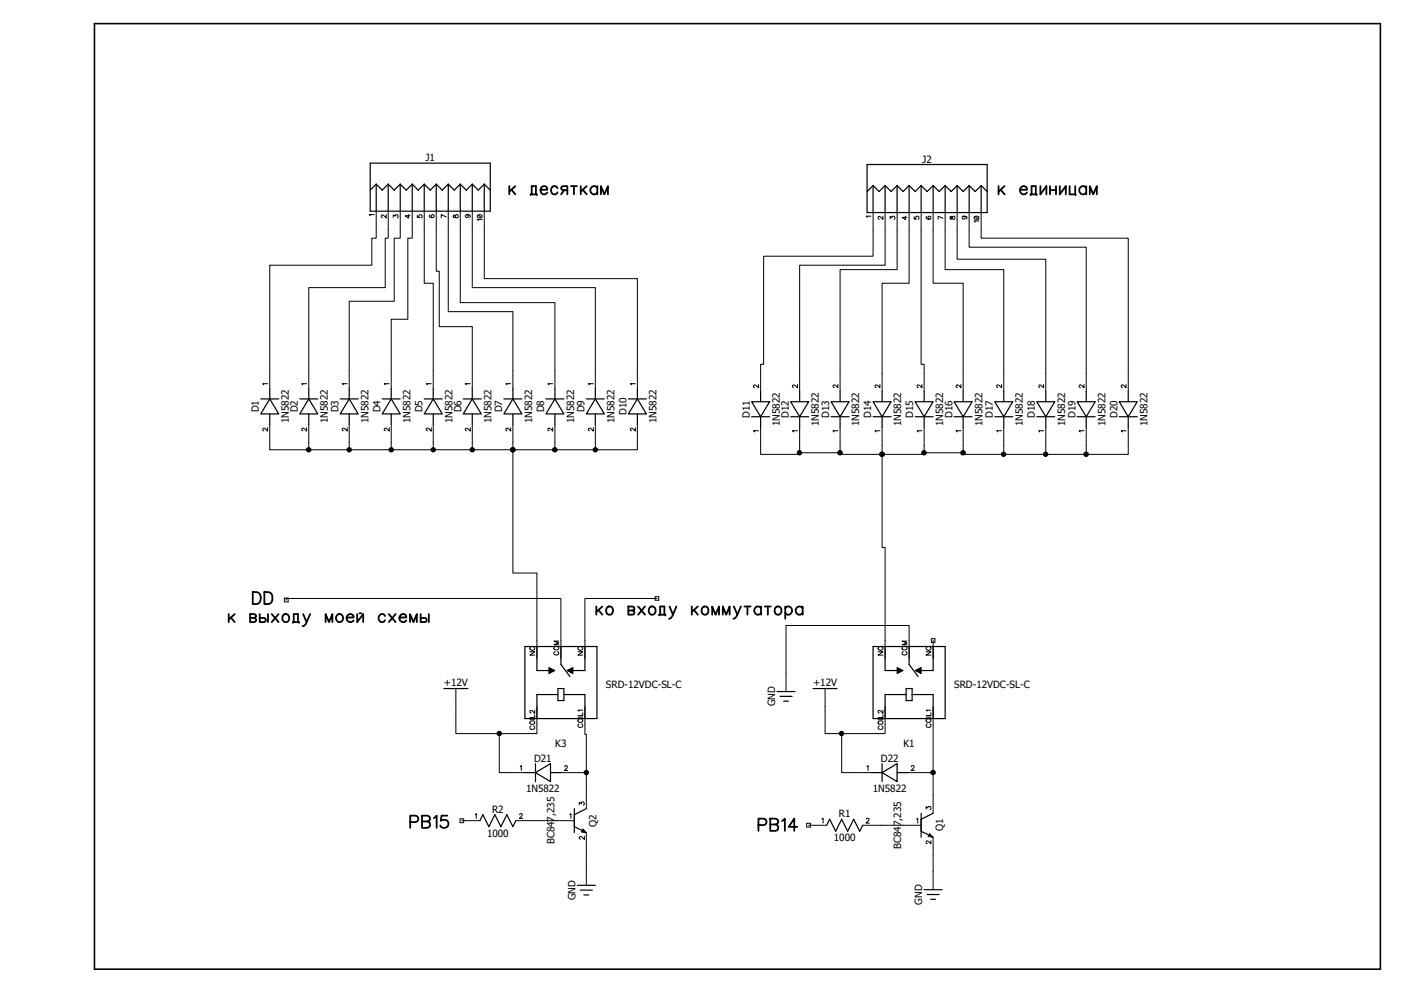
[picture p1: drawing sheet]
<svg xmlns="http://www.w3.org/2000/svg" width="297mm" height="210mm" viewBox="0 0 297 210" stroke-linecap="round" stroke-linejoin="round" font-family="sans-serif">
<path d="M0 0h297v210h-297z" fill-rule="evenodd" fill="#fff" stroke="#fff" stroke-width=".34"/>
<g fill="none" stroke="#000" stroke-width=".38">
<path d="M107.7 39.4v1.7M109 39.4l-1.3 1.1M117.9 39.8a.78 .78 0 0 0-1.1-.3 .78 .78 0 0 0-.1 1.2 .68 .68 0 0 0 .6 .4 .68 .68 0 0 0 .6-.4M120.8 39.4h1.2M121.4 39.4v1.7M122.9 39.4v1.7M124.1 39.4l-1.2 1.1M126.4 39.4v1.7M126.4 39.8a.82 .82 0 0 0-1.3-.2 .82 .82 0 0 0 0 1.2 .82 .82 0 0 0 1.3-.1M211.2 39.4v1.7M212.5 39.4l-1.3 1.1M220.1 39.4v1.7l1.3-1.7v1.7"/>
<path d="M222.1 39.4v1.7M223.4 39.4v1.7M224.2 39.4v1.7l1.3-1.7v1.7M226.3 39.4v1.7h1.2v.2M227.5 39.4v1.7M229.8 39.4v1.7M229.8 39.8a.82 .82 0 0 0-1.2-.2 .82 .82 0 0 0 0 1.2 .82 .82 0 0 0 1.2-.1M108.2 40.1l.8 1M112.3 41.3v-.2h1.2v.2M112.5 41.1v-1.7h.9v1.7M114.3 40.1h1.5a.72 .72 0 0 0-.7-.8 .72 .72 0 0 0-.8 .8 .79 .79 0 0 0 .5 .9 .79 .79 0 0 0 1-.3M119.3 40.2l-.6 .9"/>
<path d="M120 40.2l-1.1-.1-.2-.4 .5-.3h.8v1.7M123.3 40.1l.8 1M127.1 41.1v-1.7l.7 1.7 .8-1.7v1.7M211.7 40.1l.8 1M215.8 40.1h1.5a.76 .76 0 0 0-.9-.8 .76 .76 0 0 0-.6 1 .79 .79 0 0 0 .6 .8 .79 .79 0 0 0 .9-.4M218 41.3v-.2h1.3v.2M218.2 41.1v-1.7h.9v1.7M222.1 40.2h1.3M230.5 41.1v-1.7l.8 1.7 .7-1.7v1.7M48.4 129.9v1.7M48.8 130.6l.9 1M49.7 129.9l-1.3 1.1"/>
<path d="M52.9 130.7h.8M52.9 129.9h.8l.4 .1 .1 .3-.5 .4a.52 .52 0 0 1 .5 .6l-.5 .3h-.8zM53.5 125.2h.8a1.36 1.36 0 0 1 .9 1.3 1.36 1.36 0 0 1-.9 1.3h-.8zM54.9 129.9v1.7h.9l.4-.3a.46 .46 0 0 0-.4-.6h-.9M55.9 125.2h.9a1.36 1.36 0 0 1 .8 1.3 1.36 1.36 0 0 1-.8 1.3h-.9zM56.7 129.9v1.7M57.5 129.9l1.4 1.7M58.9 129.9l-1.4 1.7M62 131.7v-.1h1.2v.1M62.1 131.6v-1.7h.9v1.7M64.1 129.9l.8 1.7a.96 .96 0 0 1-.9 .8M65.6 129.9l-.7 1.7"/>
<path d="M68.9 131.6v-1.7l.7 1.7 .7-1.7v1.7M73.3 130.6h1.5a.8 .8 0 0 0-1.1-.6 .8 .8 0 0 0-.3 1.2 .82 .82 0 0 0 1.4 0M75.6 129.9v1.7l1.2-1.7v1.7M76 129.7h.4M81.4 130.3a.64 .64 0 0 0-.9-.3 .81 .81 0 0 0-.3 1.2 .81 .81 0 0 0 1.2 0M82.3 129.9l1.4 1.7M83.7 129.9l-1.4 1.7M84.5 130.6h1.4a.6 .6 0 0 0-.4-.7 .83 .83 0 0 0-1 1.1 .83 .83 0 0 0 1.4 .2M86.7 131.6v-1.7l.8 1.7 .7-1.7v1.7M89 129.9v1.7h.8l.5-.3-.2-.5-1.1-.1M90.7 129.9v1.7M126.2 128.3v1.7"/>
<path d="M126.6 129l.8 1M127.4 128.3l-1.2 1.1M128.4 128.5a.79 .79 0 0 1 1.1 .1 .79 .79 0 0 1 0 1.1 .79 .79 0 0 1-1.1 .1l-.2-.5zM132.9 128.3h.8l.4 .1v.5l-.4 .2 .3 .1 .2 .2-.2 .5-1.1 .1zM132.9 129.1h.8M135 128.3l1.4 1.7M136.4 128.3l-1.4 1.7M137.4 128.5a.79 .79 0 0 1 1.1 .1 .79 .79 0 0 1 0 1.1 .79 .79 0 0 1-1.1 .1l-.2-.5zM139.4 130.2v-.2h1.4v.2M139.7 130v-1.7h.8v1.7M141.6 128.3l.8 1.7a.96 .96 0 0 1-.9 .9M143.1 128.3l-.7 1.7"/>
<path d="M146.3 128.3v1.7M146.8 129l.8 1M147.6 128.3l-1.3 1.1M148.6 128.5a.79 .79 0 0 1 1.1 .1 .79 .79 0 0 1 0 1.1 .79 .79 0 0 1-1.1 .1l-.2-.5zM150.7 130v-1.7l.7 1.7 .7-1.7v1.7M152.9 130v-1.7l.7 1.7 .7-1.7v1.7M155.2 128.3l.8 1.7a1.06 1.06 0 0 1-.8 .9M156.7 128.3l-.7 1.7M157.5 128.3h1.3M158.1 128.3v1.7M161 128.3v1.7M161 128.7a.84 .84 0 0 0-1.5 .2 .84 .84 0 0 0 1 1.1l.5-.4"/>
<path d="M161.8 128.3h1.3M162.4 128.3v1.7M164 128.5a.79 .79 0 0 1 1.1 .1 .79 .79 0 0 1 0 1.1 .79 .79 0 0 1-1.1 .1l-.1-.5zM166.1 128.7a.84 .84 0 0 1 1.5 .2 .84 .84 0 0 1-1 1.1l-.5-.4M166.1 128.3v2.6M169.8 128.7a.82 .82 0 0 0-1.2-.2 .82 .82 0 0 0 0 1.2 .82 .82 0 0 0 1.2-.1M169.8 128.3v1.7M86.8 173.9h1.1a.68 .68 0 0 0 .6-.7 .68 .68 0 0 0-.6-.7h-1.1v2.6M89.3 173.7h1.1M89.3 172.5h1.1a.61 .61 0 0 1 .4 1l-.4 .2a.68 .68 0 0 1 .6 .7 .68 .68 0 0 1-.6 .7h-1.1zM91.8 173l.6-.5v2.6M94.6 172.5h-1.2l-.1 1.1a.92 .92 0 0 1 1.3 0 .92 .92 0 0 1-.1 1.4 .92 .92 0 0 1-1.4-.4"/>
<path d="M160.4 174.5h1.1a.68 .68 0 0 0 .7-.7 .68 .68 0 0 0-.7-.7h-1.1v2.6M162.9 173.1h1.1a.61 .61 0 0 1 .5 1l-.5 .3a.68 .68 0 0 1 .7 .6 .68 .68 0 0 1-.7 .7h-1.1zM162.9 174.4h1.1M165.4 173.7l.6-.6v2.6M168.7 174.9h-1.9l1.2-1.8v2.6"/>
<circle cx="60.5" cy="130.7" r=".82"/>
<circle cx="71.8" cy="130.7" r=".82"/>
</g>
<g fill="none" stroke="#000" stroke-width=".21">
<path d="M79.2 45.4h-1.1l.2 .2M79.6 44.7v5.7h-.9v5.7h-21.6v26M81.7 45.4v.7l-.8-.6-.3 .1v.2l.3 .2M82.1 44.7v5.7h-.6v10.4h-16.2v21.3M83.2 46v-.5l.4 .2a.34 .34 0 0 1 .6-.2 .34 .34 0 0 1-.2 .6M84.7 44.7v5.7h-1.3v13.3h-9.5v18.4M86.4 45.4v.7l-.7-.5h1.1M87.2 44.7v5.7h-.9v17.1h-3.5v14.6M88.3 45.5v.5h.4a.37 .37 0 0 1 .1-.5 .37 .37 0 0 1 .5 .1 .37 .37 0 0 1-.2 .5M89.7 44.7v15.2h2v22.2M91 45.5h-.1a.5 .5 0 0 0 .4 .6 .5 .5 0 0 0 .6-.4 .31 .31 0 0 0-.3-.3 .31 .31 0 0 0-.4 .3 .31 .31 0 0 0 .3 .3M92.3 44.7v12.7h.6v11.7h7v13"/>
<path d="M94.4 45.9l-1.1-.5v.7M94.8 44.7v21.2h13.7v16.2M96 45.5l-.1 .3 .2 .2 .2-.1 .3-.5 .3 .1v.3l-.3 .3-.4-.6zM97.4 44.7v19.3h20v18.1M98.8 45.4l.1 .1a.31 .31 0 0 1 .1 .4 .31 .31 0 0 1-.5 0l-.1-.2a.55 .55 0 0 1 .6-.3 .55 .55 0 0 1 .5 .4l-.2 .2M99.9 44.7v16.1h26v21.3M101 45.6l.6-.2 .4 .3a.54 .54 0 0 1-.5 .4 .54 .54 0 0 1-.5-.4zM101.2 45.5l.6 .5M102 46.4h-1l.2 .3M102.4 44.7v14.2h32.4v23.2M184.2 45.7h-1l.2 .3M184.7 45v9.2h-23.2v22.8h-.6v5.8"/>
<path d="M186.8 45.7v.7l-.7-.6a.3 .3 0 0 0-.4 .2 .3 .3 0 0 0 .3 .4M187.2 45v11.1h-18v26.7M188.3 46.3v-.5l.4 .3a.35 .35 0 0 1 .5-.3 .35 .35 0 0 1-.1 .6M189.8 45v12h-12.1v25.8M191.5 45.7v.7l-.7-.4h1.1M192.3 45v14.9h-5.7v22.9M193.4 45.8v.5l.4 .1a.37 .37 0 0 1 0-.6 .37 .37 0 0 1 .5 .1 .37 .37 0 0 1-.1 .5M194.9 45v32h.6v5.8M196 45.8a.45 .45 0 0 0 .4 .6 .45 .45 0 0 0 .4-.6 .33 .33 0 0 0-.5 .1 .33 .33 0 0 0 .3 .5M197.4 45v14.9h6.4v22.9M199.5 46.2l-1-.5v.7M199.9 45v12h12.4v25.8"/>
<path d="M201 45.8v.5h.3a.43 .43 0 0 1 .2-.5 .43 .43 0 0 1 .5 0v.2a.31 .31 0 0 1-.2 .4 .31 .31 0 0 1-.4-.3l-.1-.3zM202.5 45v9.8h18.7v28M203.9 45.7a.32 .32 0 0 1 .2 .5 .32 .32 0 0 1-.5 .1 .32 .32 0 0 1 .1-.5l.2-.1a.45 .45 0 0 1 .7 .4l-.2 .2M205 45v7.3h24.8v30.5M206.1 45.8h.8l.2 .2a.53 .53 0 0 1-.5 .4 .53 .53 0 0 1-.5-.4zM206.3 45.8l.6 .6M207.1 46.7h-1l.2 .3M207.6 45v5.4h31.1v32.4M56.6 81.2h-1l.2 .2M56.6 90.5v.7l-.5-.5-.3-.1-.2 .3 .2 .2M57.1 89.7v5.4h8.2v-5.4M64.9 81.2h-1.1l.3 .2"/>
<path d="M64.9 90.5v.7l-.8-.6-.3 .1 .1 .3 .2 .1M73.4 90.5v.7l-.7-.6-.3 .1v.2l.2 .2M73.4 81.2h-1l.2 .2M73.9 89.7v5.4h-8.6M82.3 90.5v.7l-.7-.6-.3 .1v.2l.2 .2M82.3 81.2h-1l.2 .2M82.8 89.7v5.4h-8.9M91.2 81.2h-1l.2 .2M91.2 90.5v.7l-.7-.6-.3 .1v.2l.2 .2M91.7 89.7v5.4h-8.9M99.5 81.2h-1.1l.2 .2M99.5 90.5v.7l-.8-.6-.3 .1v.2l.3 .2"/>
<path d="M99.9 89.7v5.4h-8.2M108 81.2h-1l.2 .2M108 90.5v.7l-.7-.6-.3 .1 .1 .3 .2 .1M108.5 89.7v5.4h-8.6M116.9 90.5v.7l-.7-.6-.3 .1 .1 .3 .2 .1M116.9 81.2h-1l.2 .2M117.4 89.7v5.4h-8.9v26.1h5.1v18.1M125.5 90.5v.7l-.7-.6-.3 .1v.2l.2 .2M125.5 81.2h-1l.2 .2M125.9 89.7v5.4h-8.5M134.4 81.2h-1.1l.3 .2M134.4 90.5v.7l-.8-.6-.2 .1v.2l.2 .2"/>
<path d="M134.8 89.7v5.4h-8.9M160.4 81.3v.7l-.8-.6-.2 .4 .2 .2M160.4 91.1h-1l.2 .3M160.9 90.4v5.7h8.3v-5.7M168.7 91.1h-1.1l.3 .3M168.7 81.3v.7l-.8-.6-.3 .4 .3 .2M177.2 81.3v.7l-.8-.6-.1 .1-.1 .3 .3 .2M177.2 91.1h-1l.2 .3M177.7 90.4v5.4h-8.5M186.1 81.3v.7l-.8-.6-.1 .1-.1 .3 .3 .2M186.1 91.1h-1l.2 .3M186.6 90.4v5.7h-8.9v-.3"/>
<path d="M195 81.3v.7l-.8-.6-.1 .1-.1 .3 .3 .2M195 91.1h-1l.2 .3M195.5 90.4v5.7h-8.9v19.7h.6v23.5M203.3 91.1h-1l.2 .3M203.3 81.3v.7l-.8-.6-.2 .1v.3l.2 .2M203.8 90.4v5.4h-8.3M211.9 91.1h-1l.1 .3M211.9 81.3v.7l-.9-.6-.1 .4 .2 .2M212.3 90.4v5.7h-8.5v-.3M220.8 91.1h-1l.1 .3M220.8 81.3v.7l-.9-.6-.1 .4 .2 .2M221.2 90.4v5.7h-8.9"/>
<path d="M229.3 91.1h-1l.2 .3M229.3 81.3v.7l-.8-.6-.2 .1v.3l.3 .2M229.8 90.4v5.7h-8.6M238.2 91.1h-1l.2 .3M238.2 81.3v.7l-.8-.6-.2 .1v.3l.2 .2M238.7 90.4v5.7h-8.9M60.2 126.5h.8v.8h-.8zM60.5 126.9v-.3h58.2v12.7M112.1 137.8h1l-1 .8h1M112.2 136.9a.5 .5 0 0 1 .6-.1 .5 .5 0 0 1 .3 .5 .48 .48 0 0 1-.7 .2 .48 .48 0 0 1-.2-.6zM117.3 136.8a.52 .52 0 0 1 .6-.1 .52 .52 0 0 1 .3 .6 .49 .49 0 0 1-.7 .1 .49 .49 0 0 1-.2-.6zM117.4 137.8a.39 .39 0 0 0-.2 .4 .39 .39 0 0 0 .4 .4 .45 .45 0 0 0 .5-.2 .45 .45 0 0 0 0-.6h-.2"/>
<path d="M118.2 135.6h-1l1 .4-1 .4h1M122.3 137.8h1l-1 .8h1M122.5 136.8a.39 .39 0 0 0-.2 .4 .39 .39 0 0 0 .3 .3h.3a.39 .39 0 0 0 .4-.3 .39 .39 0 0 0-.3-.4M138.6 126.2h.8v.8h-.8zM139 126.6h-15.3v12.7M185.8 137.8h1l-1 .8h1M185.9 136.9a.5 .5 0 0 1 .6-.1 .5 .5 0 0 1 .2 .5 .48 .48 0 0 1-.6 .2 .48 .48 0 0 1-.2-.6zM191 136.8a.52 .52 0 0 1 .6-.1 .52 .52 0 0 1 .2 .6 .49 .49 0 0 1-.7 .1 .49 .49 0 0 1-.1-.6zM191.1 137.8a.39 .39 0 0 0-.3 .4 .39 .39 0 0 0 .4 .4 .45 .45 0 0 0 .6-.2 .45 .45 0 0 0-.1-.6h-.1M191.9 135.6h-1.1l1.1 .4-1.1 .4h1.1M192.3 139.3v-7h-26v14M195.9 137.8h1l-1 .8h1"/>
<path d="M196.2 136.8a.39 .39 0 0 0-.3 .4 .39 .39 0 0 0 .4 .3h.3a.39 .39 0 0 0 .3-.3 .39 .39 0 0 0-.2-.4M197 135.1h.8v.7h-.8zM197.4 135.5v3.8M96.4 145.6v9.6h17.2v-5.8M105.6 155.2v8.2h5.4M112.1 152.1h1M112.2 152.5a.52 .52 0 0 1 .6 0 .52 .52 0 0 1 .3 .5 .49 .49 0 0 1-.7 .2 .49 .49 0 0 1-.2-.7zM112.4 153.5a.37 .37 0 0 0-.3 .5 .37 .37 0 0 0 .4 .3h.2a.37 .37 0 0 0 .4-.3 .37 .37 0 0 0-.2-.5M113.1 151.2v.6h-1M113.1 150.2v.7l-.7-.7-.3 .2v.3l.3 .1M122.3 151.7h1M122.4 152.1a.51 .51 0 0 1 .6-.1 .51 .51 0 0 1 .2 .6 .48 .48 0 0 1-.6 .2 .48 .48 0 0 1-.2-.7z"/>
<path d="M122.5 153.1a.37 .37 0 0 0-.2 .4 .37 .37 0 0 0 .3 .3h.3a.37 .37 0 0 0 .4-.3 .37 .37 0 0 0-.3-.4M123.3 150.7v.6h-1M123.3 150.2h-1l.2 .2M123.7 149.4v5.9h.3v15.7M174.5 145.6v9.6h12.7v-5.8M178.1 155.2v8.2h6.3M185.8 152.1h1M185.9 152.5a.52 .52 0 0 1 .6 0 .52 .52 0 0 1 .2 .5 .49 .49 0 0 1-.6 .2 .49 .49 0 0 1-.2-.7zM186 153.5a.37 .37 0 0 0-.3 .5 .37 .37 0 0 0 .4 .3h.3a.37 .37 0 0 0 .4-.3 .37 .37 0 0 0-.3-.5M186.8 150.2v.7l-.7-.7-.3 .2v.3l.2 .1M186.8 151.2v.6h-1M195.9 151.7h1"/>
<path d="M196 152.1a.51 .51 0 0 1 .6-.1 .51 .51 0 0 1 .3 .6 .48 .48 0 0 1-.7 .2 .48 .48 0 0 1-.2-.7zM196.2 153.1a.37 .37 0 0 0-.3 .4 .37 .37 0 0 0 .4 .3h.3a.37 .37 0 0 0 .3-.3 .37 .37 0 0 0-.2-.4M196.9 150.7v.6h-1M196.9 150.2h-1l.2 .2M197.4 149.4v22.6M97.3 173.2h.8v.8h-.8zM97.7 173.6h3.8M100.5 172.3l.3-.2v1M109.1 173.6h12.4M109.9 172.3l.2-.2h.3l.1 .2-.1 .3-.5 .5h.7M110.1 162.1l.2-.2v1M118.7 163.4h5.3"/>
<path d="M119.5 162.2l.1-.3 .3 .1 .1 .1-.1 .4-.5 .4h.7M120.5 172.3l.3-.2v1M122.6 170.2v-.5l.4 .3a.34 .34 0 0 1 .3-.4 .34 .34 0 0 1 .3 .3 .34 .34 0 0 1-.2 .4M123.6 176.9v.6l-.7-.6-.3 .2v.2l.2 .2M124 176.1v11.1M170.6 174.1h.8v.8h-.8zM171.1 174.5h3.8M173.9 173.2l.2-.1v1M182.5 174.5h12.4M183.3 173.3a.3 .3 0 0 1 .3-.3 .3 .3 0 0 1 .3 .3l-.7 .8h.7M183.4 162.1l.2-.2v1M192 163.4h5.4"/>
<path d="M192.8 162.2a.3 .3 0 0 1 .3-.3 .3 .3 0 0 1 .3 .3l-.7 .7h.7M193.9 173.2l.2-.1v1M195.9 171.2v-.6l.4 .3a.35 .35 0 0 1 .6-.3 .35 .35 0 0 1-.1 .6M196.9 177.8v.7l-.7-.7a.3 .3 0 0 0-.3 .3 .3 .3 0 0 0 .3 .3M197.4 177.1v11.1"/>
</g>
<g fill="#000" stroke="#000" stroke-width=".21">
<path d="M116.1 141.2l1.3 .6-1.3 .7zM119.9 141.8l1.3-.6v1.3zM189.8 141.2l1.3 .6-1.3 .7zM193.6 141.8l1.3-.6v1.3zM123.3 175.3l.7 .8-1-.1zM196.6 176.3l.8 .8-1.1-.2z"/>
<circle cx="65.3" cy="95.1" r=".48"/>
<circle cx="73.9" cy="95.1" r=".47"/>
<circle cx="82.8" cy="95.1" r=".47"/>
<circle cx="91.7" cy="95.1" r=".47"/>
<circle cx="99.9" cy="95.1" r=".47"/>
<circle cx="108.5" cy="95.1" r=".48"/>
<circle cx="117.4" cy="95.1" r=".48"/>
<circle cx="125.9" cy="95.1" r=".47"/>
<circle cx="169.1" cy="95.8" r=".47"/>
<circle cx="177.7" cy="95.8" r=".48"/>
<circle cx="186.6" cy="96.1" r=".48"/>
<circle cx="195.5" cy="95.8" r=".48"/>
<circle cx="203.7" cy="95.8" r=".48"/>
<circle cx="212.3" cy="96.1" r=".47"/>
<circle cx="221.2" cy="96.1" r=".47"/>
<circle cx="229.8" cy="96.1" r=".48"/>
<circle cx="105.6" cy="155.1" r=".47"/>
<circle cx="178" cy="155.1" r=".47"/>
<circle cx="124" cy="163.4" r=".47"/>
<circle cx="197.4" cy="163.4" r=".48"/>
</g>
<g fill="none" stroke="#000" stroke-width=".25">
<path d="M78.3 34.5h25.4v10.2h-25.4zM79.6 38.9l-1.3 1.3M79.6 38.9l1.3 1.3 1.2-1.3M79.6 38.9v5.8M82.1 38.9l1.3 1.3 1.3-1.3M82.1 38.9v5.8M84.7 38.9l1.2 1.3 1.3-1.3M84.7 38.9v5.8M87.2 38.9l1.3 1.3 1.2-1.3M87.2 38.9v5.8M89.7 38.9l1.3 1.3 1.3-1.3M89.7 38.9v5.8"/>
<path d="M92.3 38.9l1.3 1.3 1.2-1.3M92.3 38.9v5.8M94.8 38.9l1.3 1.3 1.3-1.3M94.8 38.9v5.8M97.4 38.9l1.2 1.3 1.3-1.3M97.4 38.9v5.8M99.9 38.9v5.8M99.9 38.9l1.3 1.3 1.2-1.3M102.4 38.9l1.3 1.3M102.4 38.9v5.8M183.4 34.8h25.4v10.2h-25.4zM184.7 39.2l-1.3 1.3"/>
<path d="M184.7 39.2l1.3 1.3 1.2-1.3M184.7 39.2v5.8M187.2 39.2l1.3 1.3 1.3-1.3M187.2 39.2v5.8M189.8 39.2l1.3 1.3 1.2-1.3M189.8 39.2v5.8M192.3 39.2l1.3 1.3 1.3-1.3M192.3 39.2v5.8M194.9 39.2l1.2 1.3 1.3-1.3M194.9 39.2v5.8M197.4 39.2l1.3 1.3 1.2-1.3M197.4 39.2v5.8"/>
<path d="M199.9 39.2l1.3 1.3 1.3-1.3M199.9 39.2v5.8M202.5 39.2l1.3 1.3 1.2-1.3M202.5 39.2v5.8M205 39.2l1.3 1.3 1.3-1.3M205 39.2v5.8M207.6 39.2l1.2 1.3M207.6 39.2v5.8M55.2 84.4h3.8M57.1 84.4l1.9 3.1h-3.8zM57.1 82.1v2.3M57.1 87.5v2.2"/>
<path d="M63.4 84.4h3.8M65.3 84.4l1.9 3.1h-3.8zM65.3 82.1v2.3M65.3 87.5v2.2M72 84.4h3.8M73.9 84.4l1.9 3.1h-3.8zM73.9 82.1v2.3M73.9 87.5v2.2M80.9 84.4h3.8M82.8 84.4l1.9 3.1h-3.8zM82.8 82.1v2.3M82.8 87.5v2.2"/>
<path d="M89.7 84.4h3.9M91.7 84.4l1.9 3.1h-3.9zM91.7 82.1v2.3M91.7 87.5v2.2M98 84.4h3.8M99.9 84.4l1.9 3.1h-3.8zM99.9 82.1v2.3M99.9 87.5v2.2M106.6 84.4h3.8M108.5 84.4l1.9 3.1h-3.8zM108.5 82.1v2.3M108.5 87.5v2.2"/>
<path d="M115.5 84.4h3.8M117.4 84.4l1.9 3.1h-3.8zM117.4 82.1v2.3M117.4 87.5v2.2M124 84.4h3.8M125.9 84.4l1.9 3.1h-3.8zM125.9 82.1v2.3M125.9 87.5v2.2M132.9 84.4h3.8M134.8 84.4l1.9 3.1h-3.8zM134.8 82.1v2.3M134.8 87.5v2.2"/>
<path d="M159 85h3.8l-1.9 3.1zM159 88.1h3.8M160.9 82.8v2.2M160.9 88.1v2.3M167.3 85h3.8l-1.9 3.1zM167.3 88.1h3.8M169.2 82.8v2.2M169.2 88.1v2.3M175.8 85h3.8l-1.9 3.1zM175.8 88.1h3.8M177.7 82.8v2.2M177.7 88.1v2.3"/>
<path d="M184.7 85h3.8l-1.9 3.1zM184.7 88.1h3.8M186.6 82.8v2.2M186.6 88.1v2.3M193.6 85h3.8l-1.9 3.1zM193.6 88.1h3.8M195.5 82.8v2.2M195.5 88.1v2.3M201.8 85h3.9l-1.9 3.1zM201.8 88.1h3.9M203.8 82.8v2.2M203.8 88.1v2.3"/>
<path d="M210.4 85h3.8l-1.9 3.1zM210.4 88.1h3.8M212.3 82.8v2.2M212.3 88.1v2.3M219.3 85h3.8l-1.9 3.1zM219.3 88.1h3.8M221.2 82.8v2.2M221.2 88.1v2.3M227.9 85h3.8l-1.9 3.1zM227.9 88.1h3.8M229.8 82.8v2.2M229.8 88.1v2.3"/>
<path d="M236.8 85h3.8l-1.9 3.1zM236.8 88.1h3.8M238.7 82.8v2.2M238.7 88.1v2.3M111 136.7h15.3v15.3h-15.3zM113.6 136.7v5.1h2.5M118.7 136.7v3.8l1.9 2.6M123.7 136.7v5.1h-2.5M184.7 136.7h15.2v15.3h-15.2zM187.2 136.7v5.1h2.6M192.3 136.7v3.8l1.9 2.6M197.4 136.7v5.1h-2.5"/>
<path d="M93.9 145.6h5.1M118 146.9h-4.4v5.1M118 145.6h1.3v2.6h-1.3zM119.3 146.9h4.4v5.1M164.4 146.3h3.8M165 147.3h2.6M165.8 148.3h1M172 145.6h5.1M191.7 146.9h-4.5v5.1M191.7 145.6h1.3v2.6h-1.3zM193 146.9h4.4v5.1M101.5 173.6l.7-1.3 1.2 2.5 1.3-2.5 1.3 2.5 1.2-2.5 1.3 2.5 .6-1.2"/>
<path d="M111 163.4h2.3M113.3 163.4l3.2-1.9v3.8zM113.3 161.5v3.8M116.5 163.4h2.2M121.5 171v5.1M121.5 174.8l1.6 .8M124 171l-2.5 1.3M174.9 174.5l.6-1.2 1.3 2.5 1.3-2.5 1.2 2.5 1.3-2.5 1.3 2.5 .6-1.3M184.4 163.4h2.2M186.6 163.4l3.2-1.9v3.8zM186.6 161.5v3.8M189.8 163.4h2.2"/>
<path d="M194.9 172v5.1M194.9 175.8l1.6 .8M197.4 172l-2.5 1.3M122.1 187.2h3.8M122.8 188.3h2.5M123.5 189.3h1M195.5 188.2h3.8M196.1 189.2h2.6M196.9 190.2h1"/>
</g>
<path d="M20 5h272v200h-272z" fill="none" stroke="#000" stroke-width=".34"/>
<g font-size="2.1">
<text x="90" y="34.1">J1</text>
<text x="195.1" y="34.4">J2</text>
<text x="54.8" y="87.2" transform="rotate(-90 54.8 87.2)">D1</text>
<text x="61.1" y="89.5" transform="rotate(-90 61.1 89.5)">1N5822</text>
<text x="63" y="87.2" transform="rotate(-90 63 87.2)">D2</text>
<text x="69.4" y="89.5" transform="rotate(-90 69.4 89.5)">1N5822</text>
<text x="71.6" y="87.2" transform="rotate(-90 71.6 87.2)">D3</text>
<text x="77.9" y="89.5" transform="rotate(-90 77.9 89.5)">1N5822</text>
<text x="80.5" y="87.2" transform="rotate(-90 80.5 87.2)">D4</text>
<text x="86.8" y="89.5" transform="rotate(-90 86.8 89.5)">1N5822</text>
<text x="89.4" y="87.2" transform="rotate(-90 89.4 87.2)">D5</text>
<text x="95.7" y="89.5" transform="rotate(-90 95.7 89.5)">1N5822</text>
<text x="97.6" y="87.2" transform="rotate(-90 97.6 87.2)">D6</text>
<text x="104" y="89.5" transform="rotate(-90 104 89.5)">1N5822</text>
<text x="106.2" y="87.2" transform="rotate(-90 106.2 87.2)">D7</text>
<text x="112.6" y="89.5" transform="rotate(-90 112.6 89.5)">1N5822</text>
<text x="115.1" y="87.2" transform="rotate(-90 115.1 87.2)">D8</text>
<text x="121.5" y="89.5" transform="rotate(-90 121.5 89.5)">1N5822</text>
<text x="123.7" y="87.2" transform="rotate(-90 123.7 87.2)">D9</text>
<text x="130" y="89.5" transform="rotate(-90 130 89.5)">1N5822</text>
<text x="132.5" y="87.8" transform="rotate(-90 132.5 87.8)">D10</text>
<text x="138.9" y="89.5" transform="rotate(-90 138.9 89.5)">1N5822</text>
<text x="158.6" y="88.4" transform="rotate(-90 158.6 88.4)">D11</text>
<text x="166.9" y="88.4" transform="rotate(-90 166.9 88.4)">D12</text>
<text x="175.4" y="88.4" transform="rotate(-90 175.4 88.4)">D13</text>
<text x="184.3" y="88.4" transform="rotate(-90 184.3 88.4)">D14</text>
<text x="193.2" y="88.4" transform="rotate(-90 193.2 88.4)">D15</text>
<text x="201.5" y="88.4" transform="rotate(-90 201.5 88.4)">D16</text>
<text x="210.1" y="88.4" transform="rotate(-90 210.1 88.4)">D17</text>
<text x="218.9" y="88.4" transform="rotate(-90 218.9 88.4)">D18</text>
<text x="227.5" y="88.4" transform="rotate(-90 227.5 88.4)">D19</text>
<text x="236.4" y="88.4" transform="rotate(-90 236.4 88.4)">D20</text>
<text x="165" y="90.1" transform="rotate(-90 165 90.1)">1N5822</text>
<text x="173.2" y="90.1" transform="rotate(-90 173.2 90.1)">1N5822</text>
<text x="181.8" y="90.1" transform="rotate(-90 181.8 90.1)">1N5822</text>
<text x="190.7" y="90.1" transform="rotate(-90 190.7 90.1)">1N5822</text>
<text x="199.6" y="90.1" transform="rotate(-90 199.6 90.1)">1N5822</text>
<text x="207.8" y="90.1" transform="rotate(-90 207.8 90.1)">1N5822</text>
<text x="216.4" y="90.1" transform="rotate(-90 216.4 90.1)">1N5822</text>
<text x="225.3" y="90.1" transform="rotate(-90 225.3 90.1)">1N5822</text>
<text x="233.8" y="90.1" transform="rotate(-90 233.8 90.1)">1N5822</text>
<text x="242.7" y="90.1" transform="rotate(-90 242.7 90.1)">1N5822</text>
<text x="93.9" y="145.2">+12V</text>
<text x="128.2" y="145.5">SRD-12VDC-SL-C</text>
<text x="164" y="149.4" transform="rotate(-90 164 149.4)">GND</text>
<text x="172" y="145.2">+12V</text>
<text x="201.8" y="145.5">SRD-12VDC-SL-C</text>
<text x="113" y="161.1">D21</text>
<text x="117.5" y="157.9">K3</text>
<text x="186.4" y="161.1">D22</text>
<text x="191.1" y="157.9">K1</text>
<text x="111.3" y="167.4">1N5822</text>
<text x="184.7" y="167.4">1N5822</text>
<text x="104.1" y="171.9">R2</text>
<text x="177.5" y="172.8">R1</text>
<text x="103" y="177">1000</text>
<text x="117.3" y="178.6" transform="rotate(-90 117.3 178.6)">BC847,235</text>
<text x="126.2" y="174.9" transform="rotate(-90 126.2 174.9)">Q2</text>
<text x="176.4" y="177.9">1000</text>
<text x="190.7" y="179.5" transform="rotate(-90 190.7 179.5)">BC847,235</text>
<text x="199.6" y="175.9" transform="rotate(-90 199.6 175.9)">Q1</text>
<text x="121.8" y="190.4" transform="rotate(-90 121.8 190.4)">GND</text>
<text x="195.1" y="191.3" transform="rotate(-90 195.1 191.3)">GND</text>
</g>
</svg>
